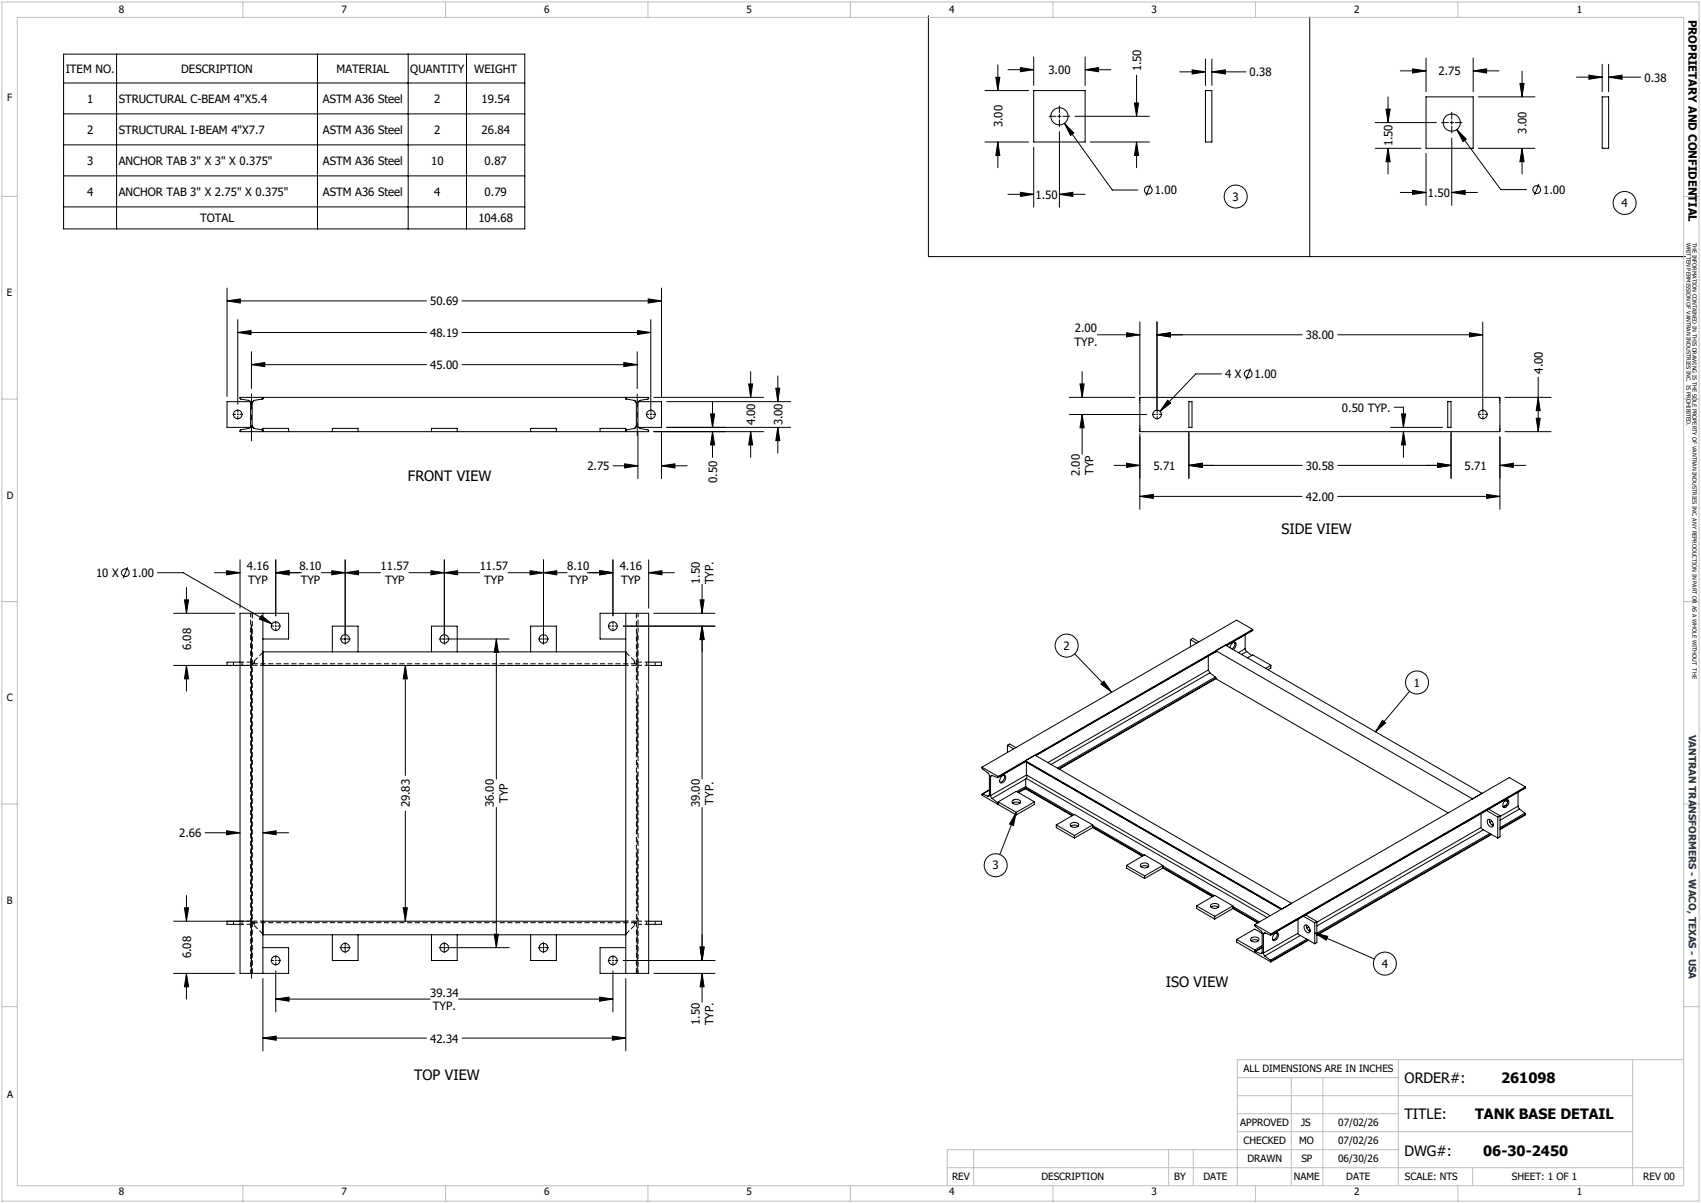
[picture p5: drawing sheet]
<svg xmlns="http://www.w3.org/2000/svg" width="420mm" height="297mm" viewBox="0 0 420 297" stroke-linecap="round" stroke-linejoin="round" font-family="sans-serif">
<path d="M61.9 151.4v12.1M157.5 151.4v12.1M59.3 164.3h2.6M59.3 163.5h2.6M160.2 164.3h-2.7M160.2 163.5h-2.7M59.3 228.2h2.6M59.3 227.4h2.6M61.9 228.2v12.1M157.5 228.2v12.1M160.2 227.4h-2.7M160.2 228.2h-2.7" fill="none" stroke="#000" stroke-width=".25" stroke-dasharray="1.3 .6" stroke-dashoffset=".3" stroke-linecap="butt"/>
<g fill="none" stroke="#000" stroke-width=".25" stroke-dasharray="1.3 .6" stroke-dashoffset=".4" stroke-linecap="butt">
<path d="M57.7 163.5v.8M59.8 164.3v-.8M61.9 164.3v-.8M62.3 163.9l.5-.5M156.7 163.4l.4 .5M157.5 163.5v.8M159.7 163.5v.8M161.8 164.3v-.8M57.7 227.4v.8M59.8 228.2v-.8M61.9 228.2v-.8M62.8 228.3l-.5-.5"/>
<path d="M157.1 227.8l-.4 .5M157.5 227.4v.8M159.7 227.4v.8M161.8 228.2v-.8"/>
</g>
<g fill="none" stroke="#000" stroke-width=".25" stroke-dasharray="1.3 .6" stroke-linecap="butt">
<path d="M61.9 156.7h.4M62.3 151.4v88.9M62.3 154.6h-.4M157.1 151.4v88.9M157.1 156.7h.4M157.5 154.6h-.4M62.3 163.9v.4M62.8 163.4v-.2M62.8 164.3h-.5M154.6 161.1h-.1M156.6 163.2l.1 .2M157.1 163.9v.4"/>
<path d="M157.1 164.3h-.5M61.9 237.1h.4M62.3 227.4v.4M62.3 227.4h.5M62.3 235h-.4M62.8 228.5v-.2M154.5 230.6h.1M156.6 227.4h.5M156.7 228.3l-.1 .2M157.1 227.4v.4M157.1 237.1h.4M157.5 235h-.4"/>
</g>
<path d="M62.8 163.2v1.1M156.6 163.2v1.1M62.8 227.4v1.1M156.6 227.4v1.1" fill="none" stroke="#000" stroke-width=".25" stroke-dasharray="1.3 .6" stroke-dashoffset=".6" stroke-linecap="butt"/>
<path d="M64.9 161.1l-2.1 2.1M156.6 163.2l-2-2.1M62.8 228.5l2.1 2.1M154.6 230.6l2-2.1" fill="none" stroke="#000" stroke-width=".25" stroke-dasharray="1.3 .6" stroke-dashoffset=".1" stroke-linecap="butt"/>
<path d="M61.9 164.3v63.1M62.8 164.3h2.1M154.5 164.3h2.1M157.5 164.3v63.1M64.9 227.4h-2.1M156.6 227.4h-2.1" fill="none" stroke="#000" stroke-width=".25" stroke-dasharray="1.3 .6" stroke-dashoffset=".5" stroke-linecap="butt"/>
<path d="M157.1 163.9h-94.8M157.1 227.8h-94.8" fill="none" stroke="#000" stroke-width=".25" stroke-dasharray="1.3 .6" stroke-dashoffset="-.1" stroke-linecap="butt"/>
<g fill="none" stroke="#000" stroke-width=".25">
<path d="M15.7 13.4h113.9v43.1h-113.9zM28.8 13.4v43.1M78.4 13.4v43.1M100.8 13.4v43.1M115.2 13.4v43.1M229.2 3.9v59.5h187M245.9 19.1h1l-.5 3.3zM246.4 16v6.4M248.9 17.2h6.3M252 16.7l3.2 .5-3.2 .5zM255.2 14v7.1M267.9 17.2l3.4-.5v1z"/>
<path d="M267.9 14v7.1M267.9 17.2h6.4M280.6 18.6v10.1M291.3 17.7h6.3M294.4 17.2l3.2 .5-3.2 .6zM297.6 14.6v6.5M299.2 17.7l3.3-.5v1.1zM299.2 14.6v6.5M299.2 17.7h8.5M323.4 4.2v59.2M345.8 17.5h6.3M348.8 17l3.3 .5-3.3 .5z"/>
<path d="M352.1 14.3v8.3M363.7 17.5l3.4-.5v1zM363.7 14.3v8.3M363.7 17.5h6.4M375.8 17.6v6.3M389.3 19h6.3M392.3 18.6l3.3 .4-3.3 .6zM395.6 15.9v6.7M397.2 19l3.3-.4v1zM397.2 15.9v6.7M397.2 19h7.9M15.7 20.5h113.9"/>
<path d="M15.7 28.1h113.9M15.7 35.8h113.9M243.2 35.1h10.8M243.2 22.4h10.8M246.4 35.1l.5 3.3h-1zM246.4 35.1v6.3M255.2 22.4h12.7v12.7h-12.7zM255.2 36.3v14.8M259 28.7h1.7M261.2 28.7h.8M261.6 26.2v1.7M261.6 28.3v.8"/>
<path d="M261.6 29.6v1.7M261.6 32.5v18.6M262.4 28.7h1.7M262.8 30.4l2.3 2.4-.8 .6zM262.8 30.4l11.8 16.5h6.4M265.4 28.7h18.4M269.2 35.1h14.6M280.1 25.4h1l-.5 3.3zM280.6 35.1l.5 3.3h-1zM280.6 35.1v6.3M297.6 22.4h1.6v12.7h-1.6zM339.5 36.6h11.3"/>
<path d="M339.5 30.3h15.1M342.2 26.9h1.1l-.6 3.4zM342.7 36.6l.6 3.3h-1.1zM342.7 23.9v6.4M342.7 36.6v6.4M352.1 23.9h11.6v12.7h-11.6zM352.1 37.9v12.8M355.9 30.3h1.7M358 30.3h.9M358.5 27.7v1.7M358.5 29.8v.9M358.5 31.1v1.7"/>
<path d="M358.5 34.1v16.6M359.3 30.3h1.7M359.7 32l2.4 2.4-.9 .6zM359.7 32l10.9 14.8h6.3M365 23.9h14M365 36.6h14M375.3 20.6h1l-.5 3.3zM375.8 36.6l.5 3.3h-1zM375.8 36.6v6.4M395.6 23.9h1.6v12.7h-1.6zM15.7 43.4h113.9M15.7 51.1h113.9"/>
<path d="M248.9 48h6.3M252 47.5l3.2 .5-3.2 .5zM261.6 48l3.3-.5v1zM261.6 48h6.3M284.1 45.6l-1.1 2.7M345.8 47.5h6.3M348.8 47l3.3 .5-3.3 .5zM358.5 47.5l3.3-.5v1zM358.5 47.5h6.3M380 45.4l-1.1 2.8M56.1 74.3l3.2-.5v1zM56.1 71.1v26.8"/>
<path d="M56.1 74.3h49.2M58.7 78.9v20.9M114.1 74.3h49.2M160.1 73.8l3.2 .5-3.2 .5zM160.7 78.9v22.2M163.3 71.1v26.8M281.4 79.5v18.1M285.7 79.5v21.6M366.1 79.5v21.6M58.7 82.1l3.3-.5v1zM58.7 82.1h46.6M59.3 98.1h100.9l-.2 .4-2.2 .4-.3 .5 .1 6.1 .4 .3 2 .3 .2 .5h-100.9l.1-.5 1.9-.3 .6-.5-.1-6.2-.5-.3-1.9-.3z"/>
<path d="M61.8 99.2h-5.7v6.3h5.7M62.1 90l3.3-.5v1zM62.1 86.9v9M62.1 90h43.2M62.3 99.4v5.8M62.8 98.8l-.5 .6M62.8 98.8l-.4 .3-.1 .3M64.7 98.5l-1.9 .3M64.9 98.3v.2h-.2M64.9 98.3l-.2 .2M64.9 98.1v.2M114.1 90h43.2"/>
<path d="M114.1 82.1h46.6M154 89.5l3.3 .5-3.3 .5zM154.5 98.3l.2 .2M154.5 98.1v.2M154.7 98.5l1.9 .3M156.6 98.8l.5 .6M156.6 98.8l.5 .3v.3M157.1 99.4v5.8M157.3 86.9v9.1M157.4 81.6l3.3 .5-3.3 .5zM157.6 99.2h5.7v6.3h-5.7M161.4 98.1h27.1"/>
<path d="M164.6 99.2h30.6M175.9 99.2v6.3M184.9 94.8h.9l-.5 3.3zM185.3 91.8v6.3M191.6 95.8h.9l-.4 3.4zM192.1 92.8v6.4M264 98.1h16.2M266.7 94.8h1l-.5 3.3zM267.2 91.8v6.3M271 82.7h10.4M278.2 82.2l3.2 .5-3.2 .5zM281.4 98.1h88.9v8.5h-88.9z"/>
<path d="M285.7 82.7l3.3-.5v1zM285.7 82.7h35.8M288.3 98.8l.8 .7-2.7 2.1zM293.5 99.2h.8v6.3h-.8zM301.6 92.3h-6.4l-8.8 9.3M308.8 91l-1.1 2.7M330.3 82.7h35.8M357.5 99.2h.8v6.3h-.8zM362.8 82.2l3.3 .5-3.3 .5zM371.6 98.1h11.4M379.8 98.1l.5 3.3h-1zM379.8 93.1v13.5"/>
<path d="M62.3 105.2l.5 .6M62.3 105.2l.1 .3 .4 .3M62.8 105.8l1.9 .3M64.7 106.1h.2M64.7 106.1l.2 .3M64.9 106.6v-.8h6.4v.8M82.1 106.6v-.8h6.3v.8M106.5 106.6v-.8h6.4v.8M131 106.6v-.8h6.4v.8M148.2 106.6v-.8h6.3v.8M151.4 115h6.1M154.2 114.5l3.3 .5-3.3 .5z"/>
<path d="M154.7 106.1h-.2M154.7 106.1l-.2 .3M156.6 105.8l-1.9 .3M157.1 105.2l-.5 .6M157.1 105.2v.3l-.5 .3M157.5 106.8v11.4M161.4 106.6h27.1M163.3 115l3.4-.5v1zM163.3 106.8v11.4M163.3 115h6.4M164.6 105.5h30.6M175.4 102.2h1.1l-.6 3.3z"/>
<path d="M175.9 106.6l.6 3.3h-1.1zM175.9 106.6v6.3M185.3 106.6l.5 3.3h-.9zM185.3 106.6v6.3M192.1 105.5l.4 3.3h-.9zM192.1 105.5v6.4M264 102.3h19.1M267.2 102.3l.5 3.3h-1zM267.2 102.3v9.8M275.1 114.9h6.3M278.2 114.4l3.2 .5-3.2 .5zM281.4 107.1v18.6"/>
<path d="M293.5 114.9l3.4-.5v1zM293.5 106.8v11.3M293.5 114.9h28M330.3 114.9h28M343.4 105.5h12.8M344.2 100.5h2.3v5M346 102.2h1.1l-.6 3.3zM346.5 106.6l.6 3.3h-1.1zM346.5 106.6v6.3M355 114.4l3.3 .5-3.3 .5zM358.3 106.8v11.3M370.3 114.9l3.4-.5v1z"/>
<path d="M370.3 107.8v17.9M370.3 114.9h6.4M371.6 106.6h11.4M379.3 103.3h1l-.5 3.3zM59.3 138.2v11.9M68.1 138.2v13.8M85.2 138.2v19.1M109.7 138.2v19.1M134.2 138.2v19.1M151.3 138.2v13.8M160.2 138.2v11.9M281.4 122.6l3.4-.5v.9z"/>
<path d="M281.4 122.6h40.1M330.3 122.6h40M367.1 122.1l3.2 .5-3.2 .4zM31.5 140l-1.1 2.8M38.9 141.4h6.3l22 12.7M42.9 151.4h15.1M45.5 148.1h1.1l-.6 3.3zM46 145.1v6.3M52.9 141.4h6.4M56 140.9l3.3 .5-3.3 .5zM62.1 154.2v87.3M64.6 152l2.6 2.1-3.2-1.2z"/>
<path d="M64.9 157.8h6.4v-6.4h-12v88.9h12v-6.3h-6.4M64.9 151.4v88.9M68.1 141.4l3.3-.5v1zM68.1 141.4h6.3M79.4 141.4h14.5M81.9 140.9l3.3 .5-3.3 .5zM84 157.8h.8M85 157.8h.4M85.2 141.4l3.3-.5v1zM85.2 157.5v.5M85.2 158.2v.8M85.7 157.8h.8"/>
<path d="M101 141.4h17.4M106.4 140.9l3.3 .5-3.3 .5zM108.4 157.8h.9M109.5 157.8h.4M109.7 141.4l3.3-.5v1zM109.7 157.5v.5M109.7 158.2v.8M110.1 157.8h15.6M122.6 157.8l.4 3.3h-1zM122.6 157.8v34.5M125.4 141.4h14.6M130.9 140.9l3.3 .5-3.3 .5z"/>
<path d="M132.9 157.8h.9M134 157.8h.4M134.2 141.4l3.3-.5v1zM134.2 157.5v.5M134.2 158.2v.8M134.6 157.8h.9M145 141.4h6.3M148 140.9l3.3 .5-3.3 .5zM153.9 154.6h22.6M154.5 157.8h-6.3v-6.4h12v88.9h-12v-6.3h6.3M154.5 151.4v88.9M160.2 141.4l3.2-.5v1z"/>
<path d="M160.2 141.4h6.3M161.4 151.4h15.1M172.9 148.1h.9l-.4 3.3zM173.4 154.6l.4 3.3h-.9zM173.4 144.2v7.2M173.4 154.6v37.7M293.9 157.9v1.8M293.9 157.9l1.6 .9M293.9 157.9l.6-.3 1.5 .9M302.6 159.3l63.3 36.6-2.3 1.3-63.4-36.5-.1 .3M303.7 159.9l.4-.9a.64 .64 0 0 1 .9-.4 .64 .64 0 0 1 .1 1.1l-.6 .7M304.8 158.6v.8l-.6 .8"/>
<path d="M307.4 156.7v3.5M309.3 155.6l-6.5 3.8M309.3 155.4l-62.8 36.3M309.3 155.4v.2M309.3 155.4l-4-2.3-62.8 36.3M309.3 155.6l-6.6 3.8M42.9 164.3h18.6M46 164.3l.6 3.3h-1.1zM46 164.3v6.3M59.3 163.5h-3.2v.8M64.9 164.3h89.6M64.9 160.9h89.6"/>
<path d="M82.1 160.9v-6.3h6.3v6.3M100.1 164.3l.5 3.3h-1zM100.1 164.3v27.1M106.5 160.9v-6.3h6.4v6.3M131 160.9v-6.3h6.4v6.3M160.2 163.5h3.1v.8h-3.1M265.4 161.4l9.1 9.5M271.8 168.9l.8-.7 1.9 2.7zM298.3 165.4l.4 .7M298.3 162v3.4M298.3 165.4l-39.6 22.9M298.7 166.1l1.5 1.1v.4"/>
<path d="M298.7 166.1l-39.2 22.6M300.1 167.1l-39 22.5M300.2 160.9l-44.4 25.6M300.2 167.6l57.4 33.1M300.2 167.6l-38.7 22.3M300.2 160.8l-44.5 25.7M300.2 167.4l-38.8 22.4M307.4 160.2l.4 .7M307.4 160.2l-1.6 .9M307.8 160.9l1.3 .9M307.8 160.9l-1.3 .7M308 162.4l1.3-.7 4.5 2.5"/>
<path d="M313.8 164.2l-1.3 .8M313.8 164.2v.7l-.7 .4M341.3 177.8l.8 .7-2.5 2.2zM348.1 170.7l-8.5 10M122.6 199.4v34.6M173.4 199.4v37.7M242.5 189.4v.4l1.4 1 .4 .6v5l-.4 .2M242.5 189.4l4 2.3M242.6 196l-.1 .3 4 2.3M242.6 196l1.3 .6M244.3 195l-1.8 1M244.3 196.4l-.4 .2"/>
<path d="M244.3 195l-1.7 1M244.6 191.7l.3-.3 1.4 .6 .2-.1M244.6 196.4l.4 .7M244.6 191.7v4.7M245 197.1l1.3 1.1M245 191.5l-.4 .2M246.3 198.2l.2 .2M246.5 198l4.4 2.6M246.5 198.6l4.4 2.6M246.5 191.7v.2M246.5 198v.6M246.5 198l4.4-2.6 4.5 2.6"/>
<path d="M246.5 198.1l-.2 .1M247.2 191.8a.63 .63 0 0 1 .9-.4 .63 .63 0 0 1 .1 1.1l-.2 .3a.62 .62 0 0 1-.5 .5 .62 .62 0 0 1-.7-.4zM248 191.4a1.42 1.42 0 0 1-1.1 1.7M248.7 184v1.8M248.7 184l1.6 .9M248.7 184l.6-.3 1.5 .9M250 197.7a1.3 1.3 0 0 1 2 .3 1.2 1.2 0 0 1-2.1-.1zM250 198.3l.6-.3h.8l.4 .3M253.2 188l63.1 36.5M253.2 188l-6.8 4M253.2 187.8l2.4-1.4 63.3 36.6-2.4 1.4zM253.2 187.8v.2"/>
<path d="M253.2 194.6v.1M253.2 194.7l11.5 6.7M253.2 194.7l-1.7 1M253.2 188l63.2 36.5M253.2 194.6l11.7 6.7M253.2 188l-6.7 3.9M253.2 194.6l-1.8 1M253.3 194.3l-.1 .3M253.3 192.3v2M253.3 194.3l11.9 6.9M253.3 192.3l-8.3 4.8M253.3 194.2l-2.3 1.2"/>
<path d="M253.4 192.2l-.1 .1M253.4 192.2l59.5 34.3M253.4 191.3l.1 .6-.1 .3M253.4 191.3h.1M253.4 188.2v3.1M253.4 191.3l60.2 34.8M253.4 191.3l-8.8 5.1M255.4 198l-4.5 2.6M255.4 198v.6l-4.5 2.6M367.6 199.8l2.8 1.6M371.7 197.7l.6 .3M371.7 197.6a.56 .56 0 0 1 .8 0 .56 .56 0 0 1 0 .8l-.2 .5a.63 .63 0 0 1-1 .4 .63 .63 0 0 1-.1-1z"/>
<path d="M372 198.6l-.9 .5M372.2 197.4a1.35 1.35 0 0 1-1 1.8M374.8 199l.4 .7M374.8 195.6v3.4M374.8 199l-4.4 2.6M375.2 199.7l1.3 1.1M375.2 199.7l-4.8 2.8M376.7 194.4l-62.9 36.5M376.7 194.3l-4-2.3-62.9 36.3M376.7 194.3l-62.9 36.3M376.7 194.3v.1M376.7 194.4l-62.9 36.3"/>
<path d="M50.6 205.6h8.7M56 205.1l3.3 .5-3.3 .5zM64.9 205.6l3.3-.5v1zM64.9 205.6h6.4M100.1 200.2v27.2M250.9 200.6l-.7 3.2-.9-.4zM250.9 200.6v.6M250.9 200.6l-4 10.4M260.8 203.7l4.5 2.6M260.8 203.7l4.5-2.6 4.5 2.6M260.8 203.7v.6l4.5 2.6M264.3 203.4a1.25 1.25 0 0 1 2 .3 1.27 1.27 0 0 1-2.1 0z"/>
<path d="M264.4 204l.9-.3 .9 .3M265.3 206.3v.6M269.8 203.7l-4.5 2.6M269.8 203.7v.6M269.8 204.3l-4.5 2.6M269.8 204.3l12.2 7.1M269.8 203.8l12.7 7.3M269.8 204.1l12.4 7.2M278.1 213.7v.6l4.5 2.6M278.1 213.7l4.5 2.5M278.1 213.7l4.5-2.6 4.5 2.6M281.6 213.4a1.25 1.25 0 0 1 2.1 .3 1.23 1.23 0 0 1-2.1-.1z"/>
<path d="M281.7 214l.7-.3h.6l.5 .3M282.6 216.2v.7M287.1 213.7l-4.5 2.5M287.1 213.7v.6M287.1 214.3l-4.5 2.6M287.1 214.3l12.3 7.1M287.1 213.8l12.7 7.4M287.1 214.2l12.4 7.1M365.7 200.9v3.4l-40.5 23.4M365.8 204.6l4 2.3M366.3 204.9l-41.1 23.7M367 200.1l2.8 1.6"/>
<path d="M367.3 202.4a1.14 1.14 0 0 1 1.2 .5 1.14 1.14 0 0 1-.1 1.2 1.28 1.28 0 0 1-1.1-1.7zM367.8 202.3l.3 1 .6 .5M367.8 205.8l-42.6 24.6M368.2 205.9l-43 24.8M368.3 206l-43.1 24.9M368.4 202.7l-.5 .3M368.7 203.5l-.3 .2M369.8 201.7v5.2M370.4 201.4l-.6 .3M370.4 201.4v5.2l-.6 .3M376.5 200.8l.2 .2M376.5 200.8l-6.1 3.5"/>
<path d="M376.7 201l-6.3 3.8M376.7 201l-6.3 3.6M42.9 227.4h18.6M45.5 224.1h1.1l-.6 3.3zM46 221.1v6.3M56.1 227.4v.8h3.2M64.9 227.4h89.6M64.9 230.8h89.6M68.1 239.7v10.1M82.1 230.8v6.3h6.3v-6.3M84 234h.8M85 234h.4"/>
<path d="M85.2 232.7v.8M85.2 233.7v.5M85.2 234.4v.8M85.7 234h.8M99.6 224.1h1l-.5 3.3zM106.5 230.8v6.3h6.4v-6.3M108.4 234h.9M109.5 234h.4M109.7 232.7v.8M109.7 233.7v.5M109.7 234.4v.8M110.1 234h15.6"/>
<path d="M122 230.6h1l-.4 3.4zM131 230.8v6.3h6.4v-6.3M132.9 234h.9M134 234h.4M134.2 232.7v.8M134.2 233.7v.5M134.2 234.4v.8M134.6 234h.9M151.3 239.7v10.1M153.9 237.1h22.6M160.2 227.4h3.1v.8h-3.1M172.9 233.8h.9l-.4 3.3z"/>
<path d="M295.5 223.7v.6l4.4 2.6M295.5 223.7l4.4 2.5M295.5 223.7l4.4-2.7 4.5 2.7M299 223.3a1.23 1.23 0 0 1 2 .4 1.19 1.19 0 0 1-2.1-.1zM299 224l.7-.3 1.1 .3M299.9 226.2v.7M304.4 223.7l-4.5 2.5M304.4 223.7v.6M304.4 224.3l-4.5 2.6M304.4 224.3l6.2 3.6M304.4 223.8l6.6 3.8M304.4 224.2l6.3 3.6"/>
<path d="M305.3 231.9v.7l4.5 2.6M305.3 231.9l4.5 2.6M308.8 231.8a1.22 1.22 0 0 1 2.1 .3 1.25 1.25 0 0 1-2.1-.2zM308.9 232.3l.8-.3 1 .3M309.8 228.3l.1 .4 1.5 1.1 .2 .5v5l-.3 .1M309.8 234.5v.7M309.8 228.3l4 2.3M309.8 235.2l4 2.3M310 234.9l-.2 .1M310 234.9l1.3 .5M311.6 233.9l-1.8 1M311.6 230.4l-1.8-1-4.5 2.5"/>
<path d="M311.6 233.5l-1.8 1M311.6 235.2l-.3 .2M311.6 233.9l-1.6 1M312 230.6v-.2l.3-.1 1.4 .6 .1-.2M312 235.3l.3 .7M312 230.6v4.7M312.3 236l1.4 1.1M312.4 230.4l-.4 .2M313.7 237.1l.1 .2M313.8 230.6v.1M313.8 237.3v.2M314.2 231.9h.1"/>
<path d="M314.3 231.9v.1M314.7 230.6a.58 .58 0 0 1 .8-.2 .58 .58 0 0 1 .1 .8l-.3 .5a.63 .63 0 0 1-.9 .5 .63 .63 0 0 1-.1-1.1zM314.9 230.4l.5 .2M315.1 230.3l.3 .2M315.3 230.3l.1 .3M315.4 230.6l-.4 1-.4 .4-.3-.1M320.5 226.9v3.5l-8.5 4.9M320.5 230.6l4.1 2.4M321.1 231l-8.8 5M321.8 226.2l2.8 1.6M322.1 228.5a1.1 1.1 0 0 1 1.4 1.3 .55 .55 0 0 1-.5 .5 .55 .55 0 0 1-.6-.4l-.4-.9zM322.4 225.9l2.8 1.6"/>
<path d="M322.6 228.4l.2 .9 .7 .6M322.7 231.9l-9 5.2M322.9 232.1l-9.1 5.2M323.1 232.1l-9.3 5.4M323.1 228.8l-.4 .3M323.5 229.6l-.4 .2M324.6 230.3l3.2 .9-.4 .9zM324.6 227.8v5.2M324.6 230.3l14.7 6.4M325.2 227.5l-.6 .3M325.2 227.5v5.2l-.6 .3M42.9 240.3h15.1"/>
<path d="M46 240.3l.6 3.3h-1.1zM46 240.3v6.4M64.9 256.3l3.3-.5v1zM64.9 241.6v17.9M64.9 256.3h40.4M68.1 246.7l3.3-.5v1zM68.1 246.7h38.1M113.2 246.7h38.1M114.1 256.3h40.4M148 246.2l3.3 .5-3.3 .5zM151.2 255.8l3.3 .5-3.3 .5zM154.5 241.6v17.9"/>
<path d="M161.4 240.3h15.1M173.4 240.3l.4 3.3h-.9zM173.4 240.3v7.2"/>
<circle cx="261.6" cy="28.7" r="2.12"/>
<circle cx="358.5" cy="30.3" r="2.12"/>
<circle cx="283.5" cy="46.9" r=".95"/>
<circle cx="305.1" cy="48.5" r="2.85"/>
<circle cx="379.4" cy="46.8" r=".96"/>
<circle cx="401.2" cy="50.1" r="2.85"/>
<circle cx="308.2" cy="92.3" r=".95"/>
<circle cx="58.7" cy="102.3" r="1.06"/>
<circle cx="160.7" cy="102.3" r="1.05"/>
<circle cx="285.7" cy="102.3" r="1.05"/>
<circle cx="366.1" cy="102.3" r="1.05"/>
<circle cx="30.9" cy="141.4" r=".95"/>
<circle cx="68.1" cy="154.6" r="1.05"/>
<circle cx="85.2" cy="157.8" r="1.06"/>
<circle cx="109.7" cy="157.8" r="1.06"/>
<circle cx="134.2" cy="157.8" r="1.06"/>
<circle cx="151.3" cy="154.6" r="1.06"/>
<circle cx="263.4" cy="159.4" r="2.83"/>
<circle cx="349.9" cy="168.5" r="2.84"/>
<circle cx="245.8" cy="213.6" r="2.84"/>
<circle cx="68.1" cy="237.1" r="1.05"/>
<circle cx="85.2" cy="234" r="1.06"/>
<circle cx="109.7" cy="234" r="1.06"/>
<circle cx="134.2" cy="234" r="1.06"/>
<circle cx="151.3" cy="237.1" r="1.06"/>
<circle cx="342" cy="237.9" r="2.85"/>
</g>
<g fill="none" stroke="#c0c0c0" stroke-width=".25">
<path d="M.5 .5h419v296h-419zM4.3 4.3h411.4v288.4h-411.4zM60 .5v3.8M110 .5v3.8M160 .5v3.8M210 .5v3.8M260 .5v3.8M310 .5v3.8M360 .5v3.8M.5 48.5h3.8M415.7 48.5h3.8M.5 98.5h3.8"/>
<path d="M415.7 98.5h3.8M.5 148.5h3.8M415.7 148.5h3.8M.5 198.5h3.8M415.7 198.5h3.8M.5 248.5h3.8M415.7 248.5h3.8M305.5 270.5h97.6M305.5 279.4h97.6M305.5 275h39.8M305.5 266.1h39.8M318.8 266.1v26.6"/>
<path d="M326.6 266.1v26.6M345.3 261.6v31.1M403.1 261.6v31.1M415.7 261.6h-110.2v31.1M60 292.7v3.8M110 292.7v3.8M160 292.7v3.8M210 292.7v3.8M233.9 288.3h181.8M240.4 283.8v8.9M260 292.7v3.8M288.5 283.8v8.9"/>
<path d="M294.6 283.8v8.9M310 292.7v3.8M345.3 283.8h-111.4v8.9M360 292.7v3.8M363.6 288.3v4.4"/>
</g>
<g fill="#000">
<path d="M252 16.7l3.2 .5-3.2 .5zM267.9 17.2l3.4-.5v1zM294.4 17.2l3.2 .5-3.2 .6zM299.2 17.7l3.3-.5v1.1zM348.8 17l3.3 .5-3.3 .5zM363.7 17.5l3.4-.5v1zM392.3 18.6l3.3 .4-3.3 .6zM397.2 19l3.3-.4v1zM245.9 19.1h1l-.5 3.3zM246.4 35.1l.5 3.3h-1zM262.8 30.4l2.3 2.4-.8 .6zM280.1 25.4h1l-.5 3.3z"/>
<path d="M280.6 35.1l.5 3.3h-1zM342.7 36.6l.6 3.3h-1.1zM342.2 26.9h1.1l-.6 3.4zM359.7 32l2.4 2.4-.9 .6zM375.3 20.6h1l-.5 3.3zM375.8 36.6l.5 3.3h-1zM252 47.5l3.2 .5-3.2 .5zM261.6 48l3.3-.5v1zM348.8 47l3.3 .5-3.3 .5zM358.5 47.5l3.3-.5v1zM56.1 74.3l3.2-.5v1zM160.1 73.8l3.2 .5-3.2 .5z"/>
<path d="M58.7 82.1l3.3-.5v1zM62.1 90l3.3-.5v1zM154 89.5l3.3 .5-3.3 .5zM157.4 81.6l3.3 .5-3.3 .5zM184.9 94.8h.9l-.5 3.3zM191.6 95.8h.9l-.4 3.4zM266.7 94.8h1l-.5 3.3zM278.2 82.2l3.2 .5-3.2 .5zM285.7 82.7l3.3-.5v1zM362.8 82.2l3.3 .5-3.3 .5zM379.8 98.1l.5 3.3h-1zM154.2 114.5l3.3 .5-3.3 .5z"/>
<path d="M163.3 115l3.4-.5v1zM175.4 102.2h1.1l-.6 3.3zM175.9 106.6l.6 3.3h-1.1zM185.3 106.6l.5 3.3h-.9zM192.1 105.5l.4 3.3h-.9zM267.2 102.3l.5 3.3h-1zM278.2 114.4l3.2 .5-3.2 .5zM288.3 98.8l.8 .7-2.7 2.1zM293.5 114.9l3.4-.5v1zM346.5 106.6l.6 3.3h-1.1zM346 102.2h1.1l-.6 3.3zM355 114.4l3.3 .5-3.3 .5z"/>
<path d="M370.3 114.9l3.4-.5v1zM379.3 103.3h1l-.5 3.3zM281.4 122.6l3.4-.5v.9zM367.1 122.1l3.2 .5-3.2 .4zM45.5 148.1h1.1l-.6 3.3zM56 140.9l3.3 .5-3.3 .5zM64.6 152l2.6 2.1-3.2-1.2zM68.1 141.4l3.3-.5v1zM85.2 141.4l3.3-.5v1zM81.9 140.9l3.3 .5-3.3 .5zM106.4 140.9l3.3 .5-3.3 .5zM109.7 141.4l3.3-.5v1z"/>
<path d="M122.6 157.8l.4 3.3h-1zM130.9 140.9l3.3 .5-3.3 .5zM134.2 141.4l3.3-.5v1zM148 140.9l3.3 .5-3.3 .5zM160.2 141.4l3.2-.5v1zM173.4 154.6l.4 3.3h-.9zM172.9 148.1h.9l-.4 3.3zM46 164.3l.6 3.3h-1.1zM100.1 164.3l.5 3.3h-1zM271.8 168.9l.8-.7 1.9 2.7zM341.3 177.8l.8 .7-2.5 2.2zM56 205.1l3.3 .5-3.3 .5z"/>
<path d="M64.9 205.6l3.3-.5v1zM250.9 200.6l-.7 3.2-.9-.4zM45.5 224.1h1.1l-.6 3.3zM99.6 224.1h1l-.5 3.3zM122 230.6h1l-.4 3.4zM172.9 233.8h.9l-.4 3.3zM324.6 230.3l3.2 .9-.4 .9zM46 240.3l.6 3.3h-1.1zM64.9 256.3l3.3-.5v1zM68.1 246.7l3.3-.5v1zM148 246.2l3.3 .5-3.3 .5zM151.2 255.8l3.3 .5-3.3 .5z"/>
<path d="M173.4 240.3l.4 3.3h-.9z"/>
</g>
<path d="M157.3 156.1v84.4" fill="none" stroke="#000" stroke-width=".25" stroke-dasharray="15.2 1.3 1.3 1.3" stroke-dashoffset="3.5" stroke-linecap="butt"/>
<g fill="none" stroke="#000" stroke-width=".25" stroke-dasharray="15.2 1.3 1.3 1.3" stroke-linecap="butt">
<path d="M58.3 102.3h-.9M58.7 102.3v-.2M58.7 102.3h-.2M58.7 102.3v.2M58.7 102.3h.2M58.7 101.9v-.9M58.7 102.7v.9M59.1 102.3h.9M160.3 102.3h-.8M160.7 102.3v-.2M160.7 102.3h-.2M160.7 102.3v.2"/>
<path d="M160.7 102.3h.2M160.7 102.7v.9M160.7 101.9v-.9M161.1 102.3h.9M285.3 102.3h-.9M285.7 102.3v-.2M285.7 102.3h-.2M285.7 102.3v.2M285.7 102.3h.2M285.7 101.9v-.9M285.7 102.7v.9M286.1 102.3h.9"/>
<path d="M365.7 102.3h-.8M366.1 102.3v-.2M366.1 102.3h-.2M366.1 102.3v.2M366.1 102.3h.3M366.1 101.9v-.9M366.1 102.7v.9M366.6 102.3h.8M67.7 154.6h-.9M68.1 154.6v-.2M68.1 154.6h-.2M68.1 154.6v.2"/>
<path d="M68.1 154.6h.2M68.1 154.1v-.8M68.1 155v.8M68.5 154.6h.9M150.9 154.6h-.8M151.4 154.6v-.2M151.4 154.6h-.3M151.4 154.6v.2M151.4 154.6h.2M151.4 154.1v-.8M151.4 155v.8M151.8 154.6h.8"/>
<path d="M67.7 237.1h-.9M68.1 237.1v-.2M68.1 237.1h-.2M68.1 237.1v.2M68.1 237.1h.2M68.1 236.7v-.9M68.1 237.5v.9M68.5 237.1h.9M150.9 237.1h-.8M151.4 237.1v-.2M151.4 237.1h-.3M151.4 237.1v.2"/>
<path d="M151.4 237.1h.2M151.4 236.7v-.9M151.4 237.5v.9M151.8 237.1h.8"/>
</g>
<path d="M62.1 97.2v11.7" fill="none" stroke="#000" stroke-width=".25" stroke-dasharray="15.2 1.3 1.3 1.3" stroke-dashoffset="11.3" stroke-linecap="butt"/>
<path d="M157.3 97.2v10.4" fill="none" stroke="#000" stroke-width=".25" stroke-dasharray="15.2 1.3 1.3 1.3" stroke-dashoffset="11.9" stroke-linecap="butt"/>
<g font-size="3.5">
<text x="100.7" y="118.8">FRONT VIEW</text>
<text x="316.4" y="131.8">SIDE VIEW</text>
<text x="287.8" y="243.6">ISO VIEW</text>
<text x="102.3" y="266.7">TOP VIEW</text>
<text x="346.8" y="267.4">ORDER#:</text>
<text x="370.7" y="267.4">261098</text>
<text x="346.8" y="276.2">TITLE:</text>
<text x="364.2" y="276.2">TANK BASE DETAIL</text>
<text x="346.8" y="285.4">DWG#:</text>
<text x="366.2" y="285.4">06-30-2450</text>
</g>
<g font-size="2.8">
<text x="416.9" y="4.9" transform="rotate(90 416.9 4.9)">PROPRIETARY AND CONFIDENTIAL</text>
<text x="16.2" y="18">ITEM NO.</text>
<text x="44.7" y="18">DESCRIPTION</text>
<text x="83.1" y="18">MATERIAL</text>
<text x="101.3" y="18">QUANTITY</text>
<text x="117.1" y="18">WEIGHT</text>
<text x="281.7" y="17.6" transform="rotate(-90 281.7 17.6)">1.50</text>
<text x="258.9" y="18.3">3.00</text>
<text x="308.5" y="18.8">0.38</text>
<text x="355.2" y="18.6">2.75</text>
<text x="406" y="20.1">0.38</text>
<text x="21.5" y="25.4">1</text>
<text x="29.3" y="25.4">STRUCTURAL C-BEAM 4&quot;X5.4</text>
<text x="79.7" y="25.4">ASTM A36 Steel</text>
<text x="107.2" y="25.4">2</text>
<text x="118.9" y="25.4">19.54</text>
<text x="21.5" y="33">2</text>
<text x="29.3" y="33">STRUCTURAL I-BEAM 4&quot;X7.7</text>
<text x="79.7" y="33">ASTM A36 Steel</text>
<text x="107.2" y="33">2</text>
<text x="118.9" y="33">26.84</text>
<text x="247.5" y="31.4" transform="rotate(-90 247.5 31.4)">3.00</text>
<text x="376.9" y="33" transform="rotate(-90 376.9 33)">3.00</text>
<text x="21.5" y="40.7">3</text>
<text x="29.3" y="40.7">ANCHOR TAB 3&quot; X 3&quot; X 0.375&quot;</text>
<text x="79.7" y="40.7">ASTM A36 Steel</text>
<text x="106.5" y="40.7">10</text>
<text x="119.7" y="40.7">0.87</text>
<text x="343.9" y="36.2" transform="rotate(-90 343.9 36.2)">1.50</text>
<text x="381" y="47.9">1.00</text>
<text x="21.5" y="48.3">4</text>
<text x="29.3" y="48.3">ANCHOR TAB 3&quot; X 2.75&quot; X 0.375&quot;</text>
<text x="79.7" y="48.3">ASTM A36 Steel</text>
<text x="107.2" y="48.3">4</text>
<text x="119.7" y="48.3">0.79</text>
<text x="255.7" y="49.1">1.50</text>
<text x="285.1" y="48">1.00</text>
<text x="304.4" y="49.5">3</text>
<text x="352.6" y="48.6">1.50</text>
<text x="400.4" y="51.1">4</text>
<text x="49.4" y="54.8">TOTAL</text>
<text x="118.1" y="54.8">104.68</text>
<text x="106.2" y="75.4">50.69</text>
<text x="106.2" y="83.2">48.19</text>
<text x="265.4" y="82.1">2.00</text>
<text x="322.4" y="83.8">38.00</text>
<text x="265.3" y="85.5">TYP.</text>
<text x="106.2" y="91.1">45.00</text>
<text x="302.5" y="93.4">4 X</text>
<text x="309.8" y="93.4">1.00</text>
<text x="380.9" y="92.2" transform="rotate(-90 380.9 92.2)">4.00</text>
<text x="331.4" y="101.6">0.50 TYP.</text>
<text x="186.5" y="105" transform="rotate(-90 186.5 105)">4.00</text>
<text x="193.2" y="105" transform="rotate(-90 193.2 105)">3.00</text>
<text x="145" y="116.1">2.75</text>
<text x="177.1" y="119.3" transform="rotate(-90 177.1 119.3)">0.50</text>
<text x="266.6" y="117.6" transform="rotate(-90 266.6 117.6)">2.00</text>
<text x="270" y="117.3" transform="rotate(-90 270 117.3)">TYP</text>
<text x="284.8" y="116">5.71</text>
<text x="322.4" y="116">30.58</text>
<text x="361.6" y="116">5.71</text>
<text x="322.4" y="123.6">42.00</text>
<text x="23.7" y="142.5">10 X</text>
<text x="32.5" y="142.5">1.00</text>
<text x="60.9" y="140.8">4.16</text>
<text x="73.9" y="140.8">8.10</text>
<text x="94" y="140.8">11.57</text>
<text x="118.5" y="140.8">11.57</text>
<text x="140" y="140.8">8.10</text>
<text x="153" y="140.8">4.16</text>
<text x="61.3" y="144.2">TYP</text>
<text x="74.2" y="144.2">TYP</text>
<text x="95.1" y="144.2">TYP</text>
<text x="119.5" y="144.2">TYP</text>
<text x="140.4" y="144.2">TYP</text>
<text x="153.3" y="144.2">TYP</text>
<text x="172.8" y="144.1" transform="rotate(-90 172.8 144.1)">1.50</text>
<text x="176.2" y="144.2" transform="rotate(-90 176.2 144.2)">TYP.</text>
<text x="47.2" y="160.6" transform="rotate(-90 47.2 160.6)">6.08</text>
<text x="262.6" y="160.4">2</text>
<text x="349.1" y="169.5">1</text>
<text x="101.2" y="199.3" transform="rotate(-90 101.2 199.3)">29.83</text>
<text x="122" y="199.3" transform="rotate(-90 122 199.3)">36.00</text>
<text x="125.4" y="198.3" transform="rotate(-90 125.4 198.3)">TYP</text>
<text x="172.8" y="199.3" transform="rotate(-90 172.8 199.3)">39.00</text>
<text x="176.2" y="198.7" transform="rotate(-90 176.2 198.7)">TYP.</text>
<text x="44.3" y="206.7">2.66</text>
<text x="245.1" y="214.6">3</text>
<text x="47.2" y="236.6" transform="rotate(-90 47.2 236.6)">6.08</text>
<text x="341.2" y="238.9">4</text>
<text x="106.2" y="246.1">39.34</text>
<text x="106.9" y="249.5">TYP.</text>
<text x="106.2" y="257.4">42.34</text>
<text x="172.8" y="253" transform="rotate(-90 172.8 253)">1.50</text>
<text x="176.2" y="253.1" transform="rotate(-90 176.2 253.1)">TYP.</text>
</g>
<g font-size="2.5">
<text x="29.3" y="3.1">8</text>
<text x="84.3" y="3.1">7</text>
<text x="134.3" y="3.1">6</text>
<text x="184.3" y="3.1">5</text>
<text x="234.3" y="3.1">4</text>
<text x="284.3" y="3.1">3</text>
<text x="334.3" y="3.1">2</text>
<text x="389.3" y="3.1">1</text>
<text x="1.8" y="25">F</text>
<text x="1.7" y="73.1">E</text>
<text x="1.7" y="123.1">D</text>
<text x="1.7" y="173.1">C</text>
<text x="1.7" y="223.1">B</text>
<text x="307" y="264.7">ALL DIMENSIONS ARE IN INCHES</text>
<text x="1.8" y="271.1">A</text>
<text x="306.2" y="278.1">APPROVED</text>
<text x="321.2" y="278">JS</text>
<text x="330.4" y="278">07/02/26</text>
<text x="307" y="282.5">CHECKED</text>
<text x="308" y="287">DRAWN</text>
<text x="320.8" y="282.5">MO</text>
<text x="321.3" y="287">SP</text>
<text x="330.4" y="282.4">07/02/26</text>
<text x="330.4" y="286.9">06/30/26</text>
<text x="235.1" y="291.3">REV</text>
<text x="257.1" y="291.3">DESCRIPTION</text>
<text x="289.9" y="291.3">BY</text>
<text x="297.1" y="291.3">DATE</text>
<text x="319.5" y="291.3">NAME</text>
<text x="332.4" y="291.2">DATE</text>
<text x="346.9" y="291.3">SCALE: NTS</text>
<text x="373.3" y="291.3">SHEET: 1 OF 1</text>
<text x="405.7" y="291.3">REV 00</text>
<text x="29.3" y="295.1">8</text>
<text x="84.3" y="295.1">7</text>
<text x="134.3" y="295.1">6</text>
<text x="184.3" y="295.1">5</text>
<text x="234.3" y="295.1">4</text>
<text x="284.3" y="295.1">3</text>
<text x="334.3" y="295.1">2</text>
<text x="389.3" y="295.1">1</text>
</g>
<text font-size="2.5" fill="#003082" x="417" y="181.4" transform="rotate(90 417 181.4)">VANTRAN TRANSFORMERS - WACO, TEXAS - USA</text>
<g font-size="1.4">
<text x="416.5" y="59.9" transform="rotate(90 416.5 59.9)">WRITTEN PERMISSION OF VANTRAN INDUSTRIES INC. IS PROHIBITED.</text>
<text x="417.9" y="59.9" transform="rotate(90 417.9 59.9)">THE INFORMATION CONTAINED IN THIS DRAWING IS THE SOLE PROPERTY OF VANTRAN INDUSTRIES INC. ANY REPRODUCTION IN PART OR AS A WHOLE WITHOUT THE</text>
</g>
</svg>
